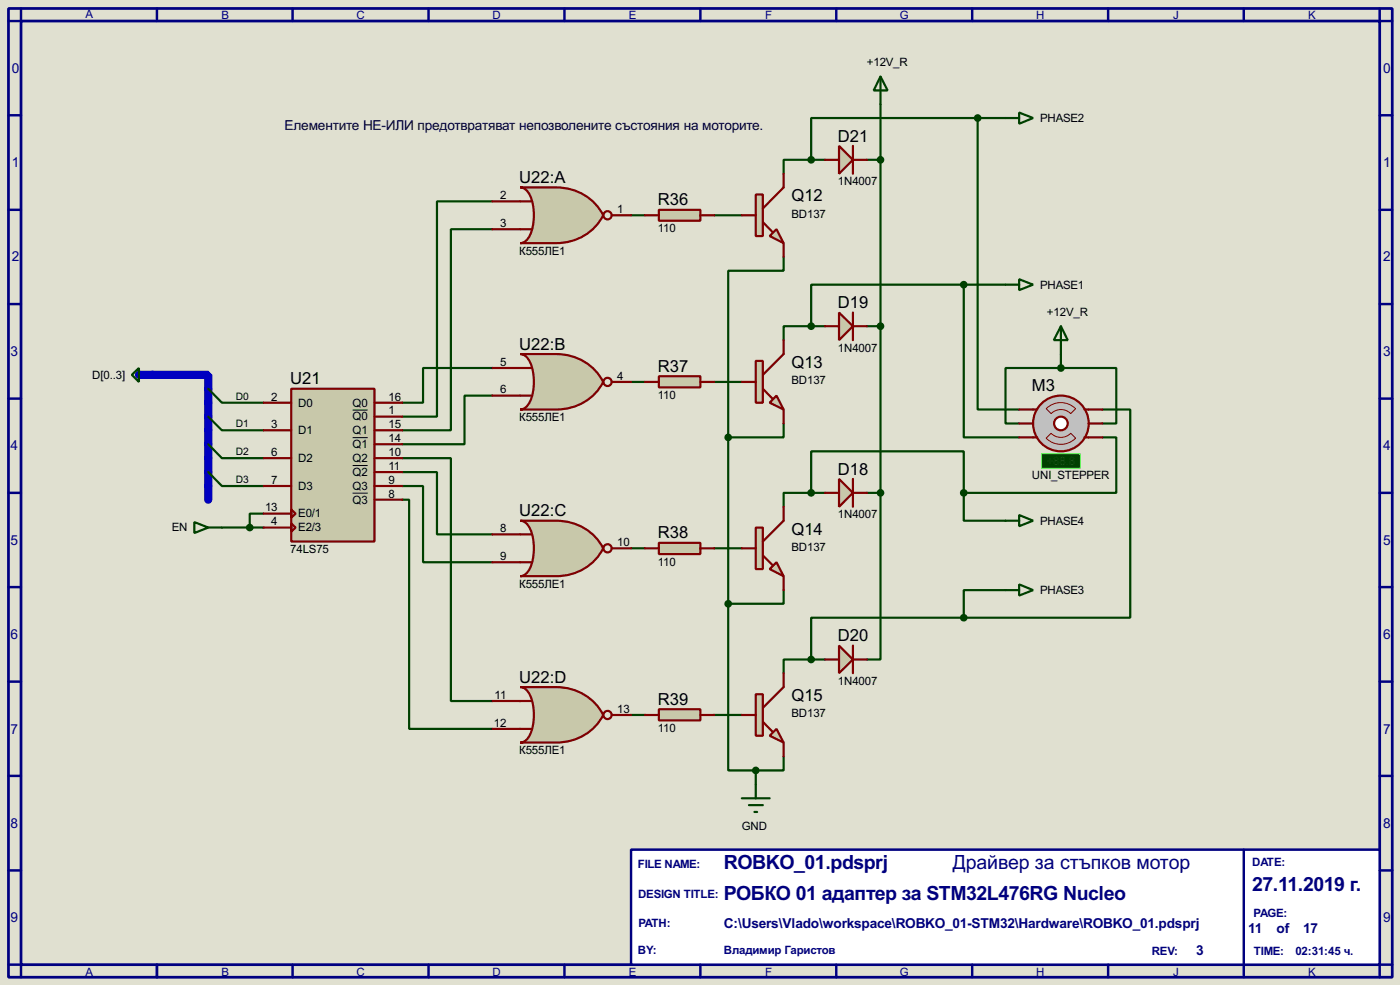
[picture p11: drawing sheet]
<svg xmlns="http://www.w3.org/2000/svg" width="256mm" height="180mm" viewBox="0 0 256 180" stroke-linecap="round" stroke-linejoin="round" font-family="sans-serif">
<path d="M0 0h256.5v180.3h-256.5z" fill="#e0e0d0"/>
<path d="M1.6 1.6h253.5v177.3h-253.5zM3.9 3.9h248.9v172.7h-248.9z" fill="none" stroke="#000080" stroke-width=".5"/>
<path d="M3.9 1.6v2.3h-2.3M28.8 1.6v2.3" fill="none" stroke="#000080" stroke-width=".45"/>
<path d="M115.6 155.5h137.2v21.1h-137.2z" fill="#fff" stroke="#000080" stroke-width=".45"/>
<g fill="none" stroke="#000080" stroke-width=".45">
<path d="M53.6 1.6v2.3M78.5 1.6v2.3M103.4 1.6v2.3M128.3 1.6v2.3M153.2 1.6v2.3M178.1 1.6v2.3M203 1.6v2.3M227.9 1.6v2.3M252.8 1.6v2.3h2.3M1.6 21.1h2.3M1.6 38.4h2.3M252.8 21.1h2.3"/>
<path d="M252.8 38.4h2.3M1.6 55.7h2.3M252.8 55.7h2.3M1.6 73h2.3M252.8 73h2.3M1.6 90.2h2.3M252.8 90.2h2.3M1.6 107.5h2.3M252.8 107.5h2.3M1.6 124.8h2.3M252.8 124.8h2.3M1.6 142h2.3"/>
<path d="M1.6 159.3h2.3M227.9 155.5v23.4M252.8 142h2.3M252.8 159.3h2.3M1.6 176.6h2.3v2.3M28.8 176.6v2.3M53.6 176.6v2.3M78.5 176.6v2.3M103.4 176.6v2.3M128.3 176.6v2.3M153.2 176.6v2.3M178.1 176.6v2.3"/>
<path d="M203 176.6v2.3M255.1 176.6h-2.3v2.3"/>
</g>
<path d="M28 68.6h10.2v22.9" fill="none" stroke="#0000c0" stroke-width="1.5"/>
<g fill="none" stroke="#004000" stroke-width=".4">
<path d="M161.3 19.1v71.1M90.2 36.9h-10.1v39.4h-6.4M115.6 39.4h2.6M130.9 39.4h5M148.6 29.3h-5v2.5M148.6 29.3h2.6M158.8 29.3h2.5M179.1 21.6v53.4h7.6M179.1 21.6h-30.5v7.7M179.1 21.6h5.1M90.2 42h-7.6v36.8h-8.9M143.6 47v2.6h-10.2v30.5"/>
<path d="M148.6 59.7h-5v2.6M148.6 59.7h2.6M158.8 59.7h2.5M176.6 52.1v28h10.1M176.6 52.1h-28v7.6M176.6 52.1h7.6M38.2 71.2l2.5 2.5h7.6M38.2 76.3l2.5 2.5h7.6M90.2 67.4h-12.7v6.3h-3.8M90.2 72.4h-5.1v8.9h-11.4M115.6 69.9h2.6M130.9 69.9h5"/>
<path d="M143.6 77.5v2.6h-10.2M194.4 67.4h10.1v10.1h-2.5M194.4 67.4h-10.2v10.1h2.5M194.4 64.8v2.6M202 75h5.1v38.1h-30.5M38.2 81.3l2.5 2.6h7.6M38.2 86.4l2.5 2.6h7.6M40.7 96.6h7.6M48.3 94h-2.5v2.6M73.7 86.4h6.4v11.4h10.1M73.7 89h3.8v13.9h12.7M73.7 83.9h8.9v44.4h7.6"/>
<path d="M73.7 91.5h1.3v41.9h15.2M133.4 80.1v30.4M148.6 90.2h-5v2.6M148.6 90.2v-7.6h28v7.6M148.6 90.2h2.6M158.8 90.2h2.5M161.3 90.2v30.5h-2.5M176.6 90.2v5.1h7.6M202 80.1h2.5v10.1h-27.9M115.6 100.4h2.6M130.9 100.4h5M133.4 110.5v30.5h5.1"/>
<path d="M143.6 108v2.5h-10.2M176.6 113.1h-28v7.6M184.2 108h-7.6v5.1M115.6 130.9h2.6M130.9 130.9h5M143.6 138.5v2.5h-5.1M148.6 120.7h-5v2.5M148.6 120.7h2.6M138.5 141v2.6"/>
</g>
<path d="M53.4 71.2h15.2v27.9h-15.2z" fill="#c8c8aa" stroke="#800000" stroke-width=".4"/>
<g fill="none" stroke="#800000" stroke-width=".4">
<path d="M48.3 73.7h5.1M48.3 78.8h5.1M68.6 73.7h5.1M68.6 76.3h5.1M68.6 78.8h5.1M48.3 83.9h5.1M48.3 89h5.1M48.3 94h5.1M48.3 96.6h5.1M53.4 93.3l.8 .7-.8 .8zM53.4 95.8l.8 .8-.8 .7zM68.6 81.3h5.1"/>
<path d="M68.6 83.9h5.1M68.6 86.4h5.1M68.6 89h5.1M68.6 91.5h5.1"/>
</g>
<path d="M64.6 75.1h2.8M64.6 80.1h2.8M64.6 85.2h2.8M64.6 90.3h2.8" fill="none" stroke="#000" stroke-width=".18"/>
<path d="M24.2 68.6l1.3-1.2v2.5zM35.6 95.6l2.6 1-2.6 1zM38.2 96.6h2.5" fill="none" stroke="#004000" stroke-width=".4"/>
<circle cx="45.7" cy="96.6" r=".5" fill="#004000" stroke="#004000" stroke-width=".4"/>
<path d="M25.5 68.6h2.5" fill="none" stroke="#0000c0" stroke-width="1.5"/>
<path d="M95.3 34.3h6.6a9.5 9.5 0 0 1 8.6 5.1 9.5 9.5 0 0 1-8.6 5.1h-6.6a2.17 2.17 0 0 0 1.8-1.5 9.3 9.3 0 0 0-.3-7.8l-1-.8z" fill-rule="evenodd" fill="#c8c8aa" stroke="#800000" stroke-width=".4"/>
<g fill="none" stroke="#800000" stroke-width=".4">
<path d="M90.2 36.9h7.1M112.1 39.4h3.5M90.2 42h7.1"/>
<circle cx="111.3" cy="39.4" r=".75"/>
</g>
<path d="M95.3 64.8h6.6a9.5 9.5 0 0 1 8.6 5.1 9.4 9.4 0 0 1-8.6 5.1h-6.6a2.18 2.18 0 0 0 1.8-1.5 9.3 9.3 0 0 0-.3-7.8l-1-.8z" fill-rule="evenodd" fill="#c8c8aa" stroke="#800000" stroke-width=".4"/>
<g fill="none" stroke="#800000" stroke-width=".4">
<path d="M90.2 72.4h7.1M90.2 67.4h7.1M112.1 69.9h3.5"/>
<circle cx="111.3" cy="69.9" r=".75"/>
</g>
<path d="M95.3 95.3h6.6a9.4 9.4 0 0 1 8.6 5.1 9.5 9.5 0 0 1-8.6 5.1h-6.6a2.17 2.17 0 0 0 1.8-1.5 9.3 9.3 0 0 0-.3-7.8l-1-.8z" fill-rule="evenodd" fill="#c8c8aa" stroke="#800000" stroke-width=".4"/>
<g fill="none" stroke="#800000" stroke-width=".4">
<path d="M90.2 97.8h7.1M90.2 102.9h7.1M112.1 100.4h3.5"/>
<circle cx="111.3" cy="100.4" r=".75"/>
</g>
<path d="M95.3 125.8h6.6a9.5 9.5 0 0 1 8.6 5.1 9.4 9.4 0 0 1-8.6 5h-6.6a2.16 2.16 0 0 0 1.8-1.5 9.3 9.3 0 0 0-.3-7.8l-1-.7z" fill-rule="evenodd" fill="#c8c8aa" stroke="#800000" stroke-width=".4"/>
<g fill="none" stroke="#800000" stroke-width=".4">
<path d="M90.2 133.4h7.1M90.2 128.3h7.1M112.1 130.9h3.5"/>
<circle cx="111.3" cy="130.9" r=".75"/>
</g>
<path d="M120.7 38.4h7.6v2h-7.6z" fill="#c8c8aa" stroke="#800000" stroke-width=".4"/>
<path d="M118.2 39.4h2.5M128.3 39.4h2.6" fill="none" stroke="#800000" stroke-width=".4"/>
<path d="M120.7 68.9h7.6v2h-7.6z" fill="#c8c8aa" stroke="#800000" stroke-width=".4"/>
<path d="M118.2 69.9h2.5M128.3 69.9h2.6" fill="none" stroke="#800000" stroke-width=".4"/>
<path d="M120.7 99.4h7.6v2h-7.6z" fill="#c8c8aa" stroke="#800000" stroke-width=".4"/>
<path d="M118.2 100.4h2.5M128.3 100.4h2.6" fill="none" stroke="#800000" stroke-width=".4"/>
<path d="M120.7 129.8h7.6v2.1h-7.6z" fill="#c8c8aa" stroke="#800000" stroke-width=".4"/>
<path d="M118.2 130.9h2.5M128.3 130.9h2.6" fill="none" stroke="#800000" stroke-width=".4"/>
<path d="M141 43.2l1.3-1.2 1.3 2.5z" fill="#c8c8aa" stroke="#800000" stroke-width=".4"/>
<path d="M138.5 35.6h1.3v7.6h-1.3z" fill="#c8c8aa" stroke="#800000" stroke-width=".4"/>
<path d="M135.9 39.4h2.6M143.6 31.8v2.5l-3.8 3.9M139.8 40.7l1.7 1.8M143.6 44.5v2.5" fill="none" stroke="#800000" stroke-width=".4"/>
<path d="M142.3 72.4l1.3 2.6-2.6-1.3z" fill="#c8c8aa" stroke="#800000" stroke-width=".4"/>
<path d="M138.5 66.1h1.3v7.6h-1.3z" fill="#c8c8aa" stroke="#800000" stroke-width=".4"/>
<path d="M135.9 69.9h2.6M139.8 71.2l1.7 1.8M143.6 62.3v2.5l-3.8 3.8M143.6 75v2.5" fill="none" stroke="#800000" stroke-width=".4"/>
<path d="M141 104.2l1.3-1.3 1.3 2.6z" fill="#c8c8aa" stroke="#800000" stroke-width=".4"/>
<path d="M138.5 96.6h1.3v7.6h-1.3z" fill="#c8c8aa" stroke="#800000" stroke-width=".4"/>
<path d="M143.6 92.8v2.5l-3.8 3.8M135.9 100.4h2.6M139.8 101.7l1.7 1.7M143.6 105.5v2.5" fill="none" stroke="#800000" stroke-width=".4"/>
<path d="M142.3 133.4l1.3 2.5-2.6-1.2z" fill="#c8c8aa" stroke="#800000" stroke-width=".4"/>
<path d="M138.5 127.1h1.3v7.6h-1.3z" fill="#c8c8aa" stroke="#800000" stroke-width=".4"/>
<path d="M135.9 130.9h2.6M139.8 132.1l1.7 1.8M143.6 123.2v2.6l-3.8 3.8M143.6 135.9v2.6" fill="none" stroke="#800000" stroke-width=".4"/>
<path d="M135.9 146.1h5.1M137.2 147.4h2.6M138.2 148.6h.5M138.5 143.6v2.5" fill="none" stroke="#004000" stroke-width=".4"/>
<g fill="#004000" stroke="#004000" stroke-width=".4">
<circle cx="138.4" cy="141" r=".5"/>
<circle cx="133.4" cy="110.5" r=".5"/>
<circle cx="133.4" cy="80.1" r=".5"/>
</g>
<path d="M153.7 87.7l2.6 2.5-2.6 2.6z" fill="#c8c8aa" stroke="#800000" stroke-width=".4"/>
<path d="M151.2 90.2h2.5M156.3 87.7v5.1M156.3 90.2h2.5" fill="none" stroke="#800000" stroke-width=".4"/>
<path d="M153.7 57.2l2.6 2.5-2.6 2.6z" fill="#c8c8aa" stroke="#800000" stroke-width=".4"/>
<path d="M151.2 59.7h2.5M156.3 57.2v5.1M156.3 59.7h2.5" fill="none" stroke="#800000" stroke-width=".4"/>
<path d="M153.7 118.2l2.6 2.5-2.6 2.5z" fill="#c8c8aa" stroke="#800000" stroke-width=".4"/>
<path d="M156.3 118.2v5M151.2 120.7h2.5M156.3 120.7h2.5" fill="none" stroke="#800000" stroke-width=".4"/>
<path d="M153.7 26.7l2.6 2.6-2.6 2.5z" fill="#c8c8aa" stroke="#800000" stroke-width=".4"/>
<path d="M151.2 29.3h2.5M156.3 26.7v5.1M156.3 29.3h2.5" fill="none" stroke="#800000" stroke-width=".4"/>
<g fill="#004000" stroke="#004000" stroke-width=".4">
<circle cx="161.3" cy="59.7" r=".5"/>
<circle cx="161.3" cy="90.2" r=".5"/>
</g>
<circle cx="194.3" cy="77.5" r="5.1" fill="#c0c0c0" stroke="#800000" stroke-width=".4"/>
<circle cx="194.3" cy="77.5" r="1.25" fill="#feffff" stroke="#800000" stroke-width=".4"/>
<path d="M189.3 75h.7M198.7 75h.7M189.3 80.1h.7M198.7 80.1h.7" fill="none" stroke="#800000" stroke-width=".4"/>
<path d="M190.8 83.1h7.1v2.6h-7.1z" fill="#004000" stroke="#0f0" stroke-width=".2"/>
<path d="M191.7 74.8a3.8 3.8 0 0 1 5.4 0l-.9 .9a2.54 2.54 0 0 0-3.6 0zM191.7 80.2l.9-.9a2.54 2.54 0 0 0 3.6 0l.9 .9a3.8 3.8 0 0 1-5.4 0z" fill="none" stroke="#800000" stroke-width=".18"/>
<path d="M186.7 77.5h2.6M186.7 75h2.6M199.4 77.5h2.6M199.4 75h2.6M186.7 80.1h2.6M199.4 80.1h2.6" fill="none" stroke="#800000" stroke-width=".4"/>
<g fill="#004000" stroke="#004000" stroke-width=".4">
<circle cx="148.6" cy="59.7" r=".5"/>
<circle cx="148.6" cy="29.3" r=".5"/>
<circle cx="148.6" cy="90.2" r=".5"/>
<circle cx="148.6" cy="120.7" r=".5"/>
<circle cx="194.3" cy="67.4" r=".5"/>
<circle cx="161.3" cy="29.3" r=".5"/>
<circle cx="176.5" cy="52.1" r=".5"/>
<circle cx="179.1" cy="21.6" r=".5"/>
<circle cx="176.5" cy="90.2" r=".5"/>
<circle cx="176.5" cy="113.1" r=".5"/>
</g>
<path d="M161.3 14l1.3 2.6h-2.5zM161.3 14v5.1M184.2 21.6h2.5M186.7 20.6l2.6 1-2.6 1.1zM184.2 52.1h2.5M186.7 51.1l2.6 1-2.6 1zM194.4 59.7l1.2 2.6h-2.5zM194.4 59.7v5.1M184.2 95.3h2.5M186.7 94.3l2.6 1-2.6 1zM184.2 108h2.5M186.7 107l2.6 1-2.6 1z" fill="none" stroke="#004000" stroke-width=".4"/>
<g font-size="4" fill="#000080">
<text x="132.6" y="159.1">ROBKO_01.pdsprj</text>
<text x="174.6" y="159.1">Драйвер за стъпков мотор</text>
<text x="132.6" y="164.8">РОБКО 01 адаптер за STM32L476RG Nucleo</text>
<text x="229.4" y="163.1">27.11.2019 г.</text>
</g>
<g font-size="3.4">
<text x="153.5" y="25.9">D21</text>
<text x="95.1" y="33.5">U22:A</text>
<text x="120.5" y="37.6">R36</text>
<text x="145" y="36.9">Q12</text>
<text x="153.5" y="56.4">D19</text>
<text x="95.1" y="64">U22:B</text>
<text x="53.2" y="70.4">U21</text>
<text x="120.5" y="68.1">R37</text>
<text x="145" y="67.4">Q13</text>
<text x="189.1" y="71.5">M3</text>
<text x="153.5" y="86.9">D18</text>
<text x="95.1" y="94.5">U22:C</text>
<text x="120.5" y="98.6">R38</text>
<text x="145" y="97.9">Q14</text>
<text x="153.5" y="117.4">D20</text>
<text x="95.1" y="125">U22:D</text>
<text x="120.5" y="129">R39</text>
<text x="145" y="128.3">Q15</text>
</g>
<g font-size="2.8" fill="#000080">
<text x="2.2" y="13.4">0</text>
<text x="253.4" y="13.4">0</text>
<text x="2.2" y="30.6">1</text>
<text x="253.4" y="30.6">1</text>
<text x="2.2" y="47.9">2</text>
<text x="253.4" y="47.9">2</text>
<text x="1.9" y="65.2">3</text>
<text x="253.4" y="65.2">3</text>
<text x="1.9" y="82.4">4</text>
<text x="253.4" y="82.4">4</text>
<text x="1.9" y="99.7">5</text>
<text x="253.4" y="99.7">5</text>
<text x="1.9" y="117">6</text>
<text x="253.4" y="117">6</text>
<text x="1.9" y="134.3">7</text>
<text x="253.4" y="134.3">7</text>
<text x="1.9" y="151.5">8</text>
<text x="253.4" y="151.5">8</text>
<text x="1.9" y="168.8">9</text>
<text x="132.6" y="169.8">C:\Users\Vlado\workspace\ROBKO_01-STM32\Hardware\ROBKO_01.pdsprj</text>
<text x="228.7" y="170.8">11</text>
<text x="233.9" y="170.8">of</text>
<text x="238.7" y="170.8">17</text>
<text x="253.4" y="168.8">9</text>
<text x="219.1" y="174.9">3</text>
</g>
<text font-size="2.8" fill="#000040" x="52.1" y="23.8">Елементите НЕ-ИЛИ предотвратяват непозволените състояния на моторите.</text>
<g font-size="2.4" fill="#000080">
<text x="15.7" y="3.2">A</text>
<text x="40.6" y="3.5">B</text>
<text x="65.3" y="3.5">C</text>
<text x="90.2" y="3.5">D</text>
<text x="115.2" y="3.5">E</text>
<text x="140.2" y="3.5">F</text>
<text x="164.9" y="3.5">G</text>
<text x="189.8" y="3.5">H</text>
<text x="214.9" y="3.5">J</text>
<text x="239.7" y="3.5">K</text>
<text x="116.9" y="158.9">FILE NAME:</text>
<text x="229.4" y="158.4">DATE:</text>
<text x="116.9" y="164.3">DESIGN TITLE:</text>
<text x="229.7" y="167.8">PAGE:</text>
<text x="117" y="169.7">PATH:</text>
<text x="15.7" y="178.6">A</text>
<text x="40.6" y="178.6">B</text>
<text x="65.3" y="178.6">C</text>
<text x="90.2" y="178.6">D</text>
<text x="115.2" y="178.6">E</text>
<text x="116.9" y="174.7">BY:</text>
<text x="132.6" y="174.7">Владимир Гаристов</text>
<text x="140.2" y="178.6">F</text>
<text x="164.9" y="178.6">G</text>
<text x="189.8" y="178.6">H</text>
<text x="211" y="174.7">REV:</text>
<text x="214.9" y="178.6">J</text>
<text x="229.7" y="174.7">TIME:</text>
<text x="237.3" y="174.7">02:31:45 ч.</text>
<text x="239.7" y="178.6">K</text>
</g>
<g font-size="2.4">
<text x="158.8" y="12.2">+12V_R</text>
<text x="190.6" y="22.3">PHASE2</text>
<text x="153.5" y="33.9">1N4007</text>
<text x="91.6" y="36.5">2</text>
<text x="91.6" y="41.6">3</text>
<text x="113.1" y="39">1</text>
<text x="145" y="39.9">BD137</text>
<text x="95.1" y="46.6">К555ЛЕ1</text>
<text x="120.5" y="42.5">110</text>
<text x="190.6" y="52.8">PHASE1</text>
<text x="191.8" y="57.9">+12V_R</text>
<text x="153.5" y="64.4">1N4007</text>
<text x="16.9" y="69.3">D[0..3]</text>
<text x="91.6" y="67">5</text>
<text x="91.6" y="72">6</text>
<text x="113.1" y="69.5">4</text>
<text x="145" y="70.3">BD137</text>
<text x="49.7" y="73.3">2</text>
<text x="54.7" y="74.4">D0</text>
<text x="64.6" y="74.4">Q0</text>
<text x="64.6" y="76.9">Q0</text>
<text x="71.2" y="73.3">16</text>
<text x="71.2" y="75.8">1</text>
<text x="95.1" y="77.1">К555ЛЕ1</text>
<text x="120.5" y="73">110</text>
<text x="49.7" y="78.3">3</text>
<text x="49.7" y="83.5">6</text>
<text x="54.7" y="79.5">D1</text>
<text x="64.6" y="79.5">Q1</text>
<text x="64.6" y="82">Q1</text>
<text x="71.2" y="78.3">15</text>
<text x="71.2" y="80.9">14</text>
<text x="71.2" y="83.5">10</text>
<text x="49.7" y="88.5">7</text>
<text x="54.7" y="84.6">D2</text>
<text x="54.7" y="89.6">D3</text>
<text x="64.6" y="84.6">Q2</text>
<text x="64.6" y="87.1">Q2</text>
<text x="64.6" y="89.6">Q3</text>
<text x="71.2" y="86">11</text>
<text x="71.2" y="88.5">9</text>
<text x="189.1" y="87.7">UNI_STEPPER</text>
<text x="48.6" y="93.6">13</text>
<text x="54.7" y="94.7">E0/1</text>
<text x="64.6" y="92.2">Q3</text>
<text x="71.2" y="91.1">8</text>
<text x="153.5" y="94.9">1N4007</text>
<text x="31.5" y="97.3">EN</text>
<text x="49.7" y="96.2">4</text>
<text x="53.2" y="101.2">74LS75</text>
<text x="54.7" y="97.3">E2/3</text>
<text x="91.6" y="97.4">8</text>
<text x="113.1" y="100">10</text>
<text x="145" y="100.8">BD137</text>
<text x="190.6" y="96">PHASE4</text>
<text x="91.6" y="102.5">9</text>
<text x="95.1" y="107.6">К555ЛЕ1</text>
<text x="120.5" y="103.5">110</text>
<text x="190.6" y="108.7">PHASE3</text>
<text x="153.5" y="125.3">1N4007</text>
<text x="90.6" y="127.9">11</text>
<text x="113.1" y="130.5">13</text>
<text x="145" y="131.3">BD137</text>
<text x="90.5" y="133">12</text>
<text x="120.5" y="134">110</text>
<text x="95.1" y="138">К555ЛЕ1</text>
<text x="135.9" y="151.9">GND</text>
</g>
<text font-size="2.4" fill="#008000" x="191.8" y="85">+88.8</text>
<g font-size="2.1">
<text x="43.2" y="73.2">D0</text>
<text x="43.2" y="78.2">D1</text>
<text x="43.2" y="83.3">D2</text>
<text x="43.2" y="88.4">D3</text>
</g>
</svg>
